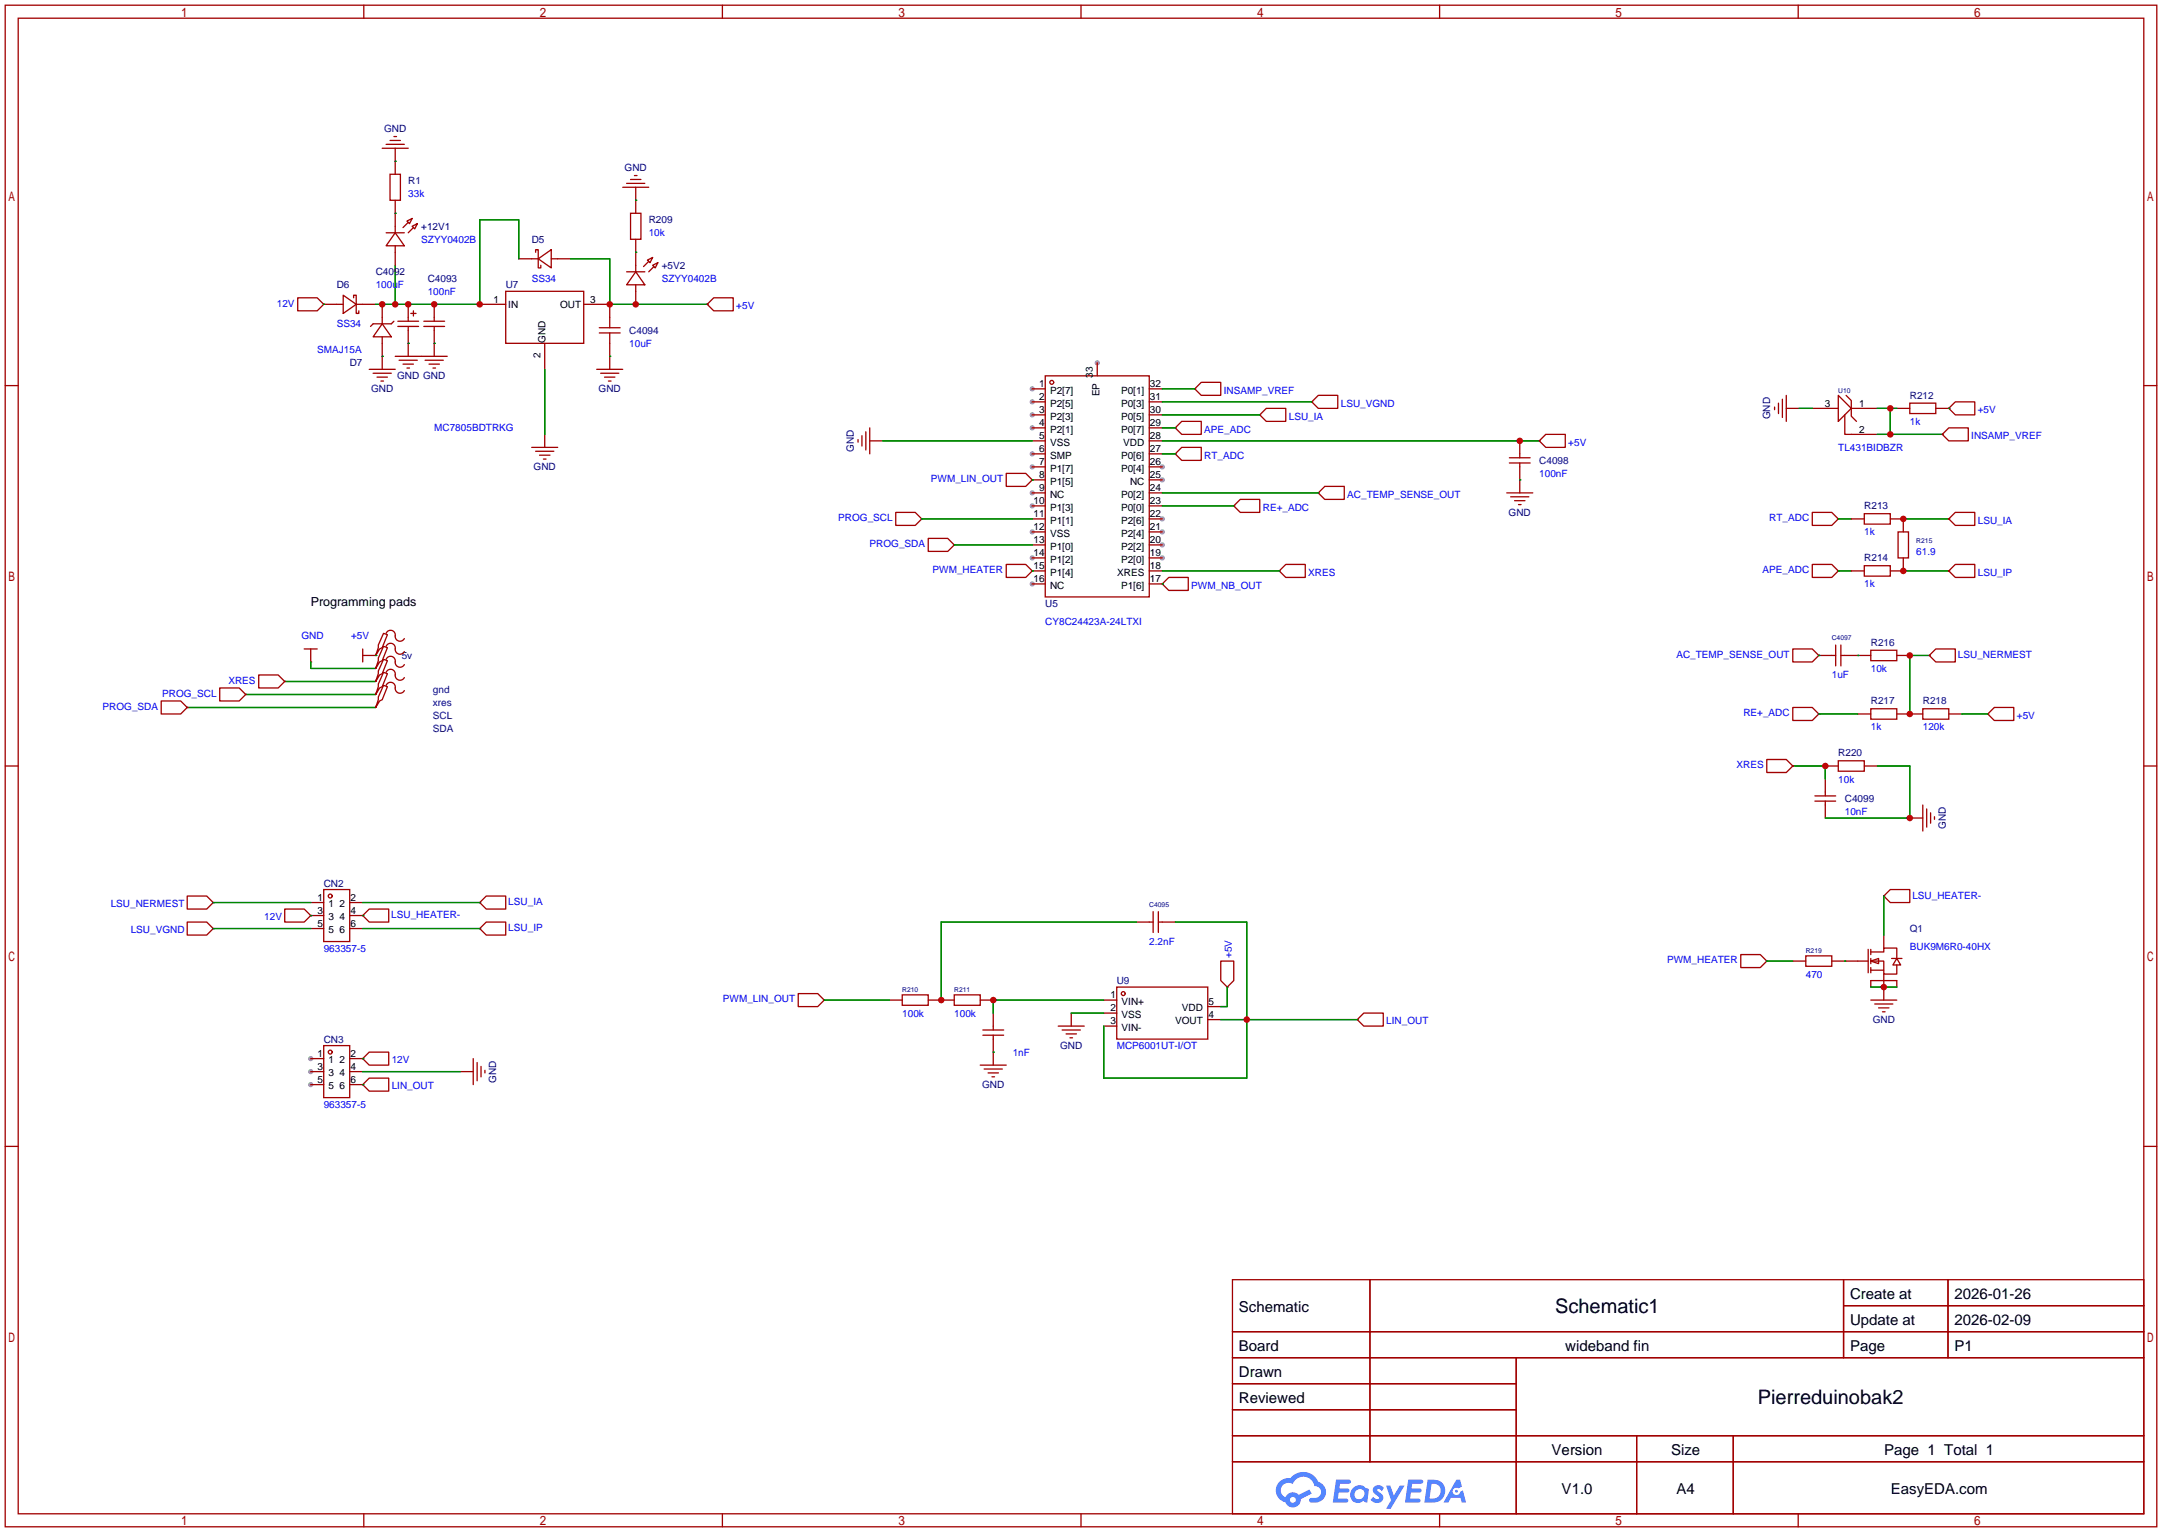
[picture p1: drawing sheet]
<svg xmlns="http://www.w3.org/2000/svg" width="422mm" height="299mm" viewBox="0 0 422 299" stroke-linecap="round" stroke-linejoin="round" font-family="sans-serif">
<g fill="#999">
<circle cx="201.7" cy="75.9" r=".51"/>
<circle cx="201.7" cy="78.5" r=".51"/>
<circle cx="201.7" cy="81" r=".51"/>
<circle cx="201.7" cy="83.6" r=".51"/>
<circle cx="201.7" cy="88.6" r=".51"/>
<circle cx="201.7" cy="91.2" r=".51"/>
<circle cx="201.7" cy="96.3" r=".51"/>
<circle cx="201.7" cy="98.8" r=".51"/>
<circle cx="201.7" cy="103.9" r=".51"/>
<circle cx="201.7" cy="109" r=".51"/>
<circle cx="201.7" cy="114" r=".51"/>
<circle cx="227.1" cy="109" r=".51"/>
<circle cx="227.1" cy="106.4" r=".51"/>
<circle cx="227.1" cy="103.9" r=".51"/>
<circle cx="227.1" cy="101.3" r=".51"/>
<circle cx="227.1" cy="93.7" r=".51"/>
<circle cx="227.1" cy="91.2" r=".51"/>
<circle cx="214.4" cy="70.9" r=".51"/>
<circle cx="60.7" cy="206.8" r=".51"/>
<circle cx="60.7" cy="209.3" r=".51"/>
<circle cx="60.7" cy="211.8" r=".51"/>
</g>
<g fill="none" stroke="#a10000" stroke-width=".25">
<path d="M1 1h420.4v297.2h-420.4zM3.6 3.6h415.2v292.1h-415.2zM71.1 1v2.6M141.1 1v2.6M211.2 1v2.6M281.3 1v2.6M351.3 1v2.6M1 75.3h2.6M418.8 75.3h2.6M1 149.6h2.6M418.8 149.6h2.6M1 223.9h2.6"/>
<path d="M418.8 223.9h2.6M240.8 249.9h178v45.8h-178zM267.7 249.9v35.6M360.2 249.9v15.3M360.2 255h58.6M380.6 249.9v15.3M240.8 260.1h178M240.8 265.2h178M240.8 270.3h55.4M240.8 275.3h55.4M296.2 265.2v30.5M71.1 295.7v2.5"/>
<path d="M141.1 295.7v2.5M211.2 295.7v2.5M240.8 280.4h178M240.8 285.5h178M281.3 295.7v2.5M319.8 280.4v15.3M338.6 280.4v15.3M351.3 295.7v2.5"/>
</g>
<g fill="#5487ff">
<path d="M268.5 290.3a1.3 1.3 0 0 1 1.9 .3l-.4 .6a.54 .54 0 0 0-1-.2l.2 .2a1.58 1.58 0 0 1 1 1.6 1.43 1.43 0 0 1-2.4 .1l.5-.6a.64 .64 0 0 0 .5 .5 .64 .64 0 0 0 .6-.3l-.1-.2a1.35 1.35 0 0 1-1-1.8z"/>
<path d="M270.8 290.2h.8l.7 1.9 1.2-1.9h.9l-2.7 4.5h-.9l1-1.7z"/>
<path d="M261 289h1.7a1.31 1.31 0 0 1 1.2 .2 .4 .4 0 0 1-.3 .6h-1.8l-.1 .9h1.6a.4 .4 0 0 1 .3 .4 .4 .4 0 0 1-.4 .4h-1.6l-.2 1.2h.8a1.23 1.23 0 0 1 1.2 .2 .39 .39 0 0 1-.4 .6h-2.6z"/>
<path d="M275.1 289h1.7a1.32 1.32 0 0 1 1.2 .2 .39 .39 0 0 1-.3 .6h-1.8l-.1 .9h1.6a.4 .4 0 0 1 .4 .4 .4 .4 0 0 1-.5 .4h-1.6l-.2 1.2h.8a1.23 1.23 0 0 1 1.2 .2 .39 .39 0 0 1-.4 .6h-2.6z"/>
<path d="M284.5 289h.8l.3 1.3-.6 .4a.75 .75 0 0 0-1.1 .3 .75 .75 0 0 0 .5 1 .75 .75 0 0 0 .9-.6l.5-.3 .6 2.4h-.8l-.3-1h-1.8l-.5 1h-1z"/>
<path d="M278.9 289l-.6 4.5h1.4a2.27 2.27 0 0 0 2.7-2.3 2.27 2.27 0 0 0-2.7-2.2zM279.7 289.8a1.5 1.5 0 0 1 1.8 1.5 1.5 1.5 0 0 1-1.9 1.4h-.3z"/>
<path d="M264.4 290.6a1.6 1.6 0 0 0-.4 2.3 1.6 1.6 0 0 0 2.3 .2l.8 .4 .3-2.5-.1-.3h-.5a1.58 1.58 0 0 0-2.4-.1zM265 291.1a.99 .99 0 0 1 1.6 .3 .99 .99 0 0 1-.9 1.4 .94 .94 0 0 1-1-.5 .94 .94 0 0 1 .3-1.2z"/>
<path d="M250 289.4a2.37 2.37 0 0 0 1.1 4 1.54 1.54 0 0 0 1.8 1 1.54 1.54 0 0 0 1.2-1.6l2.2-1.1-.5-.8-2.1 1.1a1.57 1.57 0 0 0-2.6 .4 1.5 1.5 0 0 1-.7-2.1 1.5 1.5 0 0 1 2.2-.5 2.23 2.23 0 0 1 2.3-1.4 2.23 2.23 0 0 1 1.9 1.8 1.16 1.16 0 0 1 1.3 1.1 1.16 1.16 0 0 1-1.1 1.3h-.7a.47 .47 0 0 0-.5 .3 .47 .47 0 0 0 .4 .6 2.17 2.17 0 0 0 2.5-1 2.17 2.17 0 0 0-.4-2.7l-.7-.4a3.2 3.2 0 0 0-5.5-.7l-1.1 .1zM252 292.9a.6 .6 0 0 1 1.2 0 .6 .6 0 0 1-1.2 0z"/>
<circle cx="284.6" cy="291.3" r=".28"/>
</g>
<g fill="none" stroke="#008700" stroke-width=".25">
<path d="M77.2 31.5h.1M124.2 39.1h.1M63.2 59.4h.1M77.2 41.7h.1M77.2 51.8v7.6M101.3 50.5v-7.6h-7.6v16.5h-20.3M111.5 50.5h7.6v8.9h19.1M124.2 49.3h.1M74.7 69.6h.1M79.8 67.1h.1M84.8 67.1h.1M106.4 72.1v12.7"/>
<path d="M119.1 69.6h.1M227.1 78.5h29.2M227.1 75.9h6.3M351.5 79.8h2.6M366.8 79.8h3.8M369.3 79.8v5M380.7 79.8h.1M172.5 86.1h29.2M201.7 93.7h.1M227.1 83.6h2.5M227.1 88.6h2.5M227.1 81h19"/>
<path d="M227.1 98.8h13.9M227.1 96.3h30.5M227.1 86.1h73.6M296.9 93.7h.1M366.8 84.8h12.7M180.1 101.3h21.6M186.4 106.4h15.3M201.7 111.5h.1M227.1 114h.1M227.1 111.5h22.8M359.2 111.5h2.5M359.2 101.3h2.5"/>
<path d="M371.9 111.5h8.8M371.9 101.3h8.8M36.6 138.2h36.8M48 135.6h25.4M55.6 133.1h17.8M60.7 129.3v1.3h12.7M73.4 128h.1M355.3 128h.1M355.3 139.4h7.7M363 128h.1M376.9 128h-3.8v11.4M383.3 139.4h5.1"/>
<path d="M350.3 149.6h6.3v2.5M366.8 149.6h6.3v10.2h-16.5M41.7 176.3h19M60.7 178.8h.1M70.9 178.8h.1M70.9 176.3h22.8M368 175v7.6M41.7 181.4h19M70.9 181.4h22.8M161 195.3h12.7M209.3 197.9h6.3M215.6 195.3h-21.5v2.6"/>
<path d="M222 180.1h-38.1v15.2M229.6 180.1h14v30.5h-28v-10.2M238.5 199.1h26.7M239.8 192.8v3.8h-1.3M345.2 187.7h5.1M360.4 187.7h.1M365.5 192.8h5.1M70.9 211.8h.1M70.9 206.8h.1M70.9 209.3h19M194.1 205.5h.1"/>
</g>
<g fill="none" stroke="#a10000" stroke-width=".25">
<path d="M74.7 29h5.1M75.4 28.2h3.6M76.2 34h2v5.1h-2zM76.2 27.4h2M77 26.7h.5M77.2 29v5M77.2 39.1v6.4M121.7 36.6h5M122.4 35.8h3.6M123.2 35.1h2M124 34.3h.5M124.2 36.6v5.1"/>
<path d="M58.2 58.2h3.8l1.2 1.2-1.2 1.3h-3.8zM63.2 59.4h.1M63.2 59.4h3.9M67.1 57.7l2.5 1.7-2.5 1.8zM69.1 58.2v-.5h.5v3.5h.5v-.5M69.6 59.4h3.8M74.7 59.4v3.8M75.4 45.5h3.6M77.2 45.5l1.8 2.5h-3.6zM77.2 48v3.8M79.5 43.2l1-.5-.5 1zM79.8 59.4v3.3"/>
<path d="M79.8 43.4l-1.1 1.1M80.5 44.2l1-.5-.5 1zM80.8 44.5l-1 1M84.8 59.4v3.3M93.7 59.4h5.1M98.8 56.9h15.2v10.2h-15.2zM101.3 50.5h3.9M104.6 49.3v-.5h.6v3.5h.5v-.5M105.2 50.5l2.5-1.7v3.5zM107.7 50.5h3.8M114 59.4h5.1v4.6M122.4 53.1h3.6"/>
<path d="M123.2 41.7h2v5h-2zM124.2 53.1l1.8 2.5h-3.6zM124.2 46.7v6.4M124.2 55.6v3.8M126.5 50.8l1-.5-.5 1zM126.7 51.1l-1 1M127.5 51.8l1-.5-.5 1zM127.8 52.1l-1.1 1M138.2 59.4h.1M139.4 58.2h3.9v2.5h-3.9l-1.2-1.3zM72.1 72.1h5.1M72.9 72.9h3.6"/>
<path d="M73.7 73.7h2M74.4 74.4h.5M74.7 63.2l1.8 2.6h-3.6zM74.7 65.8v6.3M77 62.7l-.5 .5h-3.6l-.5 .6M77.2 69.6h10.2M77.7 62.7h4.1M77.7 63.8h4.1M78 70.4h3.5M78.7 71.1h2.1M79.5 71.9h.5M79.8 63.8v5.8"/>
<path d="M80.3 61.2h1M80.8 60.7v1M82.8 62.7h4.1M82.8 63.8h4.1M83.1 70.4h3.5M83.8 71.1h2.1M84.6 71.9h.5M84.8 63.8v5.8M106.4 67.1v5M116.6 72.1h5.1M117.1 64h4.1M117.1 65h4.1"/>
<path d="M117.3 72.9h3.6M118.1 73.7h2M118.9 74.4h.5M119.1 65v7.1M201.7 75.9h2.5M201.7 78.5h2.5M204.2 73.4h20.3v43.2h-20.3zM214.4 70.9v2.5M224.5 75.9h2.6M224.5 78.5h2.6M233.4 75.9l1.3-1.2h3.8v2.5h-3.8zM233.4 75.9h.1"/>
<path d="M256.3 78.5l1.3-1.3h3.8v2.6h-3.8zM256.3 78.5h.1M346.7 79.5v.5M347.5 78.7v2.1M348.2 78v3.5M349 79.8h2.5M349 77.2v5.1M354.1 79.8h5.1M359.2 77.2l2.5 2.6-2.5 2.5zM360.7 77.2l1 1v3.1l1 1M361.7 79.8h5.1M370.6 79.8h2.5"/>
<path d="M373.1 78.7h5.1v2.1h-5.1zM378.2 79.8h2.5M380.7 79.8h.1M382 78.5h3.8v2.5h-3.8l-1.3-1.2zM103.9 87.4h5.1M104.6 88.1h3.6M105.4 88.9h2M106.2 89.7h.5M106.4 84.8v2.6M167.6 85.9v.5M168.4 85.1v2M169.2 84.3v3.6"/>
<path d="M169.9 86.1h2.6M169.9 83.6v5M196.6 92.5h3.8l1.3 1.2-1.3 1.3h-3.8zM201.7 93.7h.1M201.7 81h2.5M201.7 83.6h2.5M201.7 86.1h2.5M201.7 88.6h2.5M201.7 91.2h2.5M201.7 93.7h2.5M201.7 96.3h2.5M201.7 98.8h2.5"/>
<path d="M224.5 81h2.6M224.5 83.6h2.6M224.5 86.1h2.6M224.5 88.6h2.6M224.5 91.2h2.6M224.5 93.7h2.6M224.5 96.3h2.6M224.5 98.8h2.6M229.6 88.6h.1M229.6 83.6l1.3-1.3h3.8v2.5h-3.8zM229.6 83.6h.1M230.9 87.4h3.8v2.5h-3.8l-1.3-1.3z"/>
<path d="M241 98.8l1.3-1.3h3.8v2.6h-3.8zM241 98.8h.1M246.1 81l1.3-1.2h3.8v2.5h-3.8zM246.1 81h.1M257.6 96.3l1.2-1.3h3.8v2.5h-3.8zM257.6 96.3h.1M294.4 96.3h5.1M294.9 90.4h4.1M294.9 89.4h4.1M295.1 97h3.6M295.9 97.8h2M296.7 98.6h.5"/>
<path d="M296.9 86.1v3.3M296.9 90.4v5.9M300.7 86.1l1.3-1.3h3.8v2.6h-3.8zM300.7 86.1h.1M360.4 81v3.8h6.4M379.5 84.8h.1M380.7 83.6h3.9v2.5h-3.9l-1.2-1.3zM175 100.1h3.8l1.3 1.2-1.3 1.3h-3.8zM180.1 101.3h.1M181.4 105.2h3.8l1.2 1.2-1.2 1.3h-3.8zM186.4 106.4h.1M196.6 110.2h3.8l1.3 1.3-1.3 1.3h-3.8z"/>
<path d="M201.7 111.5h.1M201.7 101.3h2.5M201.7 103.9h2.5M201.7 106.4h2.5M201.7 109h2.5M201.7 111.5h2.5M201.7 114h2.5M224.5 101.3h2.6M224.5 103.9h2.6M224.5 106.4h2.6M224.5 109h2.6M224.5 111.5h2.6"/>
<path d="M224.5 114h2.6M227.1 114l1.2-1.2h3.9v2.5h-3.9zM227.1 114h.1M249.9 111.5l1.3-1.3h3.8v2.6h-3.8zM249.9 111.5h.1M354.1 100.1h3.8l1.3 1.2-1.3 1.3h-3.8zM354.1 110.2h3.8l1.3 1.3-1.3 1.3h-3.8zM359.2 101.3h.1M359.2 111.5h.1M361.7 101.3h2.5M361.7 111.5h2.5M364.2 100.3h5.1v2.1h-5.1z"/>
<path d="M364.2 110.5h5.1v2h-5.1zM369.3 101.3h2.6v2.6M370.8 103.9h2.1v5.1h-2.1zM371.9 109v2.5h-2.6M380.7 101.3h.1M380.7 111.5h.1M382 100.1h3.8v2.5h-3.8l-1.3-1.3zM382 110.2h3.8v2.6h-3.8l-1.3-1.3zM31.5 136.9h3.8l1.3 1.3-1.3 1.2h-3.8zM36.6 138.2h.1M42.9 134.4h3.8l1.3 1.2-1.3 1.3h-3.8zM48 135.6h.1"/>
<path d="M50.5 131.8h3.9l1.2 1.3-1.2 1.3h-3.9zM55.6 133.1h.1M59.4 126.7h2.6M60.7 129.3h.1M60.7 126.7v2.6M70.9 128h2.5M70.9 126.7v2.6M73.4 128h.1M73.4 127.8v.2M73.4 130.3v.3M73.4 132.8v.3M73.4 135.4v.2"/>
<path d="M73.4 137.9v.3M74.9 123.7l.8 .3-1 2.5-.5 .2-.8 1.3 .5-1.5v-.5zM74.9 126.2l.8 .3-1 2.5-.5 .3-.8 1.3 .5-1.6v-.5zM74.9 131.3l.8 .3-1 2.5-.5 .3-.8 1.2 .5-1.5v-.5zM74.9 128.8l.8 .2-1 2.6-.5 .2-.8 1.3 .5-1.5v-.5zM74.9 133.9l.8 .2-1 2.6-.5 .2-.8 1.3 .5-1.5v-.6zM75.4 123.7a.93 .93 0 0 1 1.2-.6 .93 .93 0 0 1 .6 1.1 .94 .94 0 0 0 .7 1 .94 .94 0 0 0 1.1-.5M75.4 126.2a.93 .93 0 0 1 1.2-.5 .93 .93 0 0 1 .6 1 .94 .94 0 0 0 .7 1 .94 .94 0 0 0 1.1-.4M75.4 131.3a.93 .93 0 0 1 1.2-.5 .93 .93 0 0 1 .6 1 .94 .94 0 0 0 .7 1 .94 .94 0 0 0 1.1-.5M75.4 128.8a.93 .93 0 0 1 1.2-.6 .93 .93 0 0 1 .6 1.1 .94 .94 0 0 0 .7 1 .94 .94 0 0 0 1.1-.5M75.4 133.9a.93 .93 0 0 1 1.2-.6 .93 .93 0 0 1 .6 1.1 .94 .94 0 0 0 .7 1 .94 .94 0 0 0 1.1-.5M350.3 126.7h3.8l1.2 1.3-1.2 1.3h-3.8z"/>
<path d="M350.3 138.2h3.8l1.2 1.2-1.2 1.3h-3.8zM355.3 128h.1M355.3 139.4h.1M355.3 128h3.3M358.6 126v4M359.7 128h5.8M359.7 126v4M363 139.4h2.5M365.5 127h5.1v2h-5.1zM365.5 138.4h5.1v2.1h-5.1zM370.6 128h2.5M370.6 139.4h5.1"/>
<path d="M375.7 138.4h5v2.1h-5zM376.9 128h.1M378.2 126.7h3.8v2.6h-3.8l-1.3-1.3zM380.7 139.4h2.6M388.4 139.4h.1M389.6 138.2h3.8v2.5h-3.8l-1.2-1.3zM345.2 148.3h3.8l1.3 1.3-1.3 1.3h-3.8zM350.3 149.6h.1M354.6 156.5h4M354.6 155.4h4M356.6 152.1v3.3M356.6 156.5v3.3"/>
<path d="M356.6 149.6h2.6M359.2 148.6h5v2h-5zM364.2 149.6h2.6M373.1 159.8h2.6M375.7 157.2v5.1M376.4 158v3.5M377.2 158.7v2.1M378 159.5v.5M36.6 175h3.8l1.3 1.3-1.3 1.2h-3.8zM41.7 176.3h.1M55.6 177.5h3.8l1.3 1.3-1.3 1.3h-3.8zM60.7 178.8h.1"/>
<path d="M60.7 176.3h2.5M60.7 178.8h2.5M63.2 173.7h5.1v10.2h-5.1zM68.3 176.3h2.6M68.3 178.8h2.6M70.9 178.8h.1M72.1 177.5h3.8v2.6h-3.8l-1.2-1.3zM93.7 176.3l1.3-1.3h3.8v2.5h-3.8zM93.7 176.3h.1M225.3 178.1v4M226.3 178.1v4M368 175h.1"/>
<path d="M369.3 173.7h3.8v2.6h-3.8l-1.3-1.3zM36.6 180.1h3.8l1.3 1.3-1.3 1.2h-3.8zM41.7 181.4h.1M60.7 181.4h2.5M68.3 181.4h2.6M93.7 181.4l1.3-1.3h3.8v2.5h-3.8zM93.7 181.4h.1M156 194.1h3.8l1.2 1.2-1.2 1.3h-3.8zM161 195.3h.1M173.7 195.3h2.6M176.3 194.3h5.1v2h-5.1zM181.4 195.3h5"/>
<path d="M186.4 194.3h5.1v2h-5.1zM191.5 195.3h2.6M194.1 197.9v3.3M209.3 197.9v2.5M215.6 195.3h2.6M215.6 197.9h2.6M218.2 192.8h17.8v10.1h-17.8zM222 180.1h3.3M226.3 180.1h3.3M236 199.1h2.5M236 196.6h2.5M238.5 187.7h2.5v3.8l-1.2 1.3-1.3-1.3z"/>
<path d="M239.8 192.8h.1M265.2 199.1l1.2-1.2h3.9v2.5h-3.9zM265.2 199.1h.1M340.1 186.4h3.8l1.3 1.3-1.3 1.3h-3.8zM345.2 187.7h.1M350.3 187.7h2.5M352.8 186.7h5.1v2h-5.1zM357.9 187.7h7.1M365 185.4v4.6M365.5 187.7l1.5-.5v1zM365.5 185.9h2.5v-.7h2.6v2M365.5 187.7h2.5v2.5h2.6v-1.7"/>
<path d="M365.5 195.3h5.1M365.5 189.5h2.5M365.5 185.4v1M365.5 187.2v1M365.5 189v1M365.5 192.8v-1.3h5.1v1.3M366.3 196.1h3.5M367 196.8h2.1M367.8 197.6h.5M368 182.6v2.6M368 190.2v5.1M369.6 187.2h2"/>
<path d="M370.6 187.2l.7 1.3h-1.5zM60.7 206.8h2.5M60.7 211.8h2.5M60.7 209.3h2.5M63.2 204.2h5.1v10.2h-5.1zM68.3 206.8h2.6M68.3 211.8h2.6M68.3 209.3h2.6M70.9 211.8h.1M70.9 206.8h.1M72.1 210.6h3.8v2.5h-3.8l-1.2-1.3zM72.1 205.5h3.8v2.5h-3.8l-1.2-1.2z"/>
<path d="M89.9 209.3h2.6M92.5 206.8v5M93.2 207.5v3.6M94 208.3v2M94.7 209v.5M191.5 208h5.1M192 202.2h4.1M192 201.2h4.1M192.3 208.8h3.5M193 209.5h2.1M193.8 210.3h.5M194.1 202.2v5.8"/>
<path d="M206.8 200.4h5M207.5 201.2h3.6M208.3 201.9h2M209 202.7h.5M215.6 200.4h2.6"/>
<circle cx="205.5" cy="74.7" r=".38"/>
<circle cx="64.5" cy="175" r=".38"/>
<circle cx="219.5" cy="194.1" r=".38"/>
<circle cx="64.5" cy="205.5" r=".38"/>
</g>
<g fill="#c00">
<circle cx="74.7" cy="59.4" r=".63"/>
<circle cx="77.2" cy="59.4" r=".63"/>
<circle cx="79.8" cy="59.4" r=".63"/>
<circle cx="84.8" cy="59.4" r=".63"/>
<circle cx="93.7" cy="59.4" r=".63"/>
<circle cx="119.1" cy="59.4" r=".63"/>
<circle cx="124.2" cy="59.4" r=".63"/>
<circle cx="183.9" cy="195.3" r=".63"/>
<circle cx="194.1" cy="195.3" r=".63"/>
<circle cx="369.3" cy="79.8" r=".63"/>
<circle cx="369.3" cy="84.8" r=".63"/>
<circle cx="371.9" cy="101.3" r=".63"/>
<circle cx="371.9" cy="111.5" r=".63"/>
<circle cx="373.1" cy="139.4" r=".63"/>
<circle cx="373.1" cy="128" r=".63"/>
<circle cx="368" cy="192.8" r=".63"/>
<circle cx="243.6" cy="199.1" r=".63"/>
<circle cx="296.9" cy="86.1" r=".63"/>
<circle cx="356.6" cy="149.6" r=".63"/>
<circle cx="373.1" cy="159.8" r=".63"/>
</g>
<g font-size="3.9">
<text x="303.8" y="256.4">Schematic1</text>
<text x="343.4" y="274.2">Pierreduinobak2</text>
</g>
<g font-size="2.9">
<text x="242.1" y="256.2">Schematic</text>
<text x="361.5" y="253.7">Create at</text>
<text x="381.9" y="253.7">2026-01-26</text>
<text x="242.1" y="263.9">Board</text>
<text x="305.8" y="263.9">wideband fin</text>
<text x="361.5" y="258.8">Update at</text>
<text x="361.5" y="263.9">Page</text>
<text x="381.9" y="258.8">2026-02-09</text>
<text x="381.9" y="263.9">P1</text>
<text x="242.1" y="268.9">Drawn</text>
<text x="242.1" y="274">Reviewed</text>
<text x="303.2" y="284.2">Version</text>
<text x="326.5" y="284.2">Size</text>
<text x="368.1" y="284.2">Page 1 Total 1</text>
<text x="305.1" y="291.8">V1.0</text>
<text x="327.5" y="291.8">A4</text>
<text x="369.4" y="291.8">EasyEDA.com</text>
</g>
<text font-size="2.4" x="60.7" y="118.4">Programming pads</text>
<g font-size="2" fill="#000080">
<text x="75" y="25.8">GND</text>
<text x="79.8" y="36">R1</text>
<text x="122" y="33.5">GND</text>
<text x="82.3" y="44.9">+12V1</text>
<text x="103.9" y="47.4">D5</text>
<text x="126.7" y="43.6">R209</text>
<text x="73.4" y="53.8">C4092</text>
<text x="129.3" y="52.5">+5V2</text>
<text x="65.8" y="56.3">D6</text>
<text x="83.6" y="55">C4093</text>
<text x="98.8" y="56.3">U7</text>
<text x="122.9" y="65.2">C4094</text>
<text x="68.3" y="71.6">D7</text>
<text x="72.5" y="76.6">GND</text>
<text x="77.6" y="74.1">GND GND</text>
<text x="117" y="76.6">GND</text>
<text x="373.1" y="77.9">R212</text>
<text x="345.9" y="81.9" transform="rotate(-90 345.9 81.9)">GND</text>
<text x="166.8" y="88.3" transform="rotate(-90 166.8 88.3)">GND</text>
<text x="104.3" y="91.9">GND</text>
<text x="300.7" y="90.6">C4098</text>
<text x="294.8" y="100.8">GND</text>
<text x="364.2" y="99.5">R213</text>
<text x="364.2" y="109.7">R214</text>
<text x="204.2" y="118.5">U5</text>
<text x="78.5" y="128.7">5v</text>
<text x="365.5" y="126.2">R216</text>
<text x="84.6" y="135.3">gnd</text>
<text x="84.6" y="137.8">xres</text>
<text x="365.5" y="137.6">R217</text>
<text x="375.7" y="137.6">R218</text>
<text x="84.6" y="140.4">SCL</text>
<text x="84.6" y="142.9">SDA</text>
<text x="359.2" y="147.8">R220</text>
<text x="360.4" y="156.6">C4099</text>
<text x="380.2" y="161.9" transform="rotate(-90 380.2 161.9)">GND</text>
<text x="63.2" y="173.2">CN2</text>
<text x="373.1" y="182">Q1</text>
<text x="218.2" y="192.2">U9</text>
<text x="63.2" y="203.6">CN3</text>
<text x="365.9" y="199.8">GND</text>
<text x="207.1" y="204.9">GND</text>
<text x="97" y="211.5" transform="rotate(-90 97 211.5)">GND</text>
<text x="191.9" y="212.5">GND</text>
</g>
<g font-size="2" fill="#00f">
<text x="79.8" y="38.5">33k</text>
<text x="82.3" y="47.4">SZYY0402B</text>
<text x="126.7" y="46.2">10k</text>
<text x="54.1" y="59.9">12V</text>
<text x="73.4" y="56.3">100uF</text>
<text x="83.6" y="57.6">100nF</text>
<text x="103.9" y="55">SS34</text>
<text x="129.3" y="55">SZYY0402B</text>
<text x="65.8" y="63.9">SS34</text>
<text x="143.8" y="60.4">+5V</text>
<text x="62" y="69">SMAJ15A</text>
<text x="122.9" y="67.7">10uF</text>
<text x="239.1" y="76.9">INSAMP_VREF</text>
<text x="251.8" y="81.9">LSU_IA</text>
<text x="262" y="79.4">LSU_VGND</text>
<text x="373.1" y="83">1k</text>
<text x="386.4" y="80.7">+5V</text>
<text x="84.8" y="84.3">MC7805BDTRKG</text>
<text x="235.3" y="89.6">RT_ADC</text>
<text x="235.3" y="84.5">APE_ADC</text>
<text x="306.4" y="87">+5V</text>
<text x="359.2" y="88.1">TL431BIDBZR</text>
<text x="385.1" y="85.8">INSAMP_VREF</text>
<text x="181.9" y="94.2">PWM_LIN_OUT</text>
<text x="300.7" y="93.1">100nF</text>
<text x="163.8" y="101.8">PROG_SCL</text>
<text x="246.7" y="99.7">RE+_ADC</text>
<text x="263.2" y="97.2">AC_TEMP_SENSE_OUT</text>
<text x="345.7" y="101.8">RT_ADC</text>
<text x="169.9" y="106.9">PROG_SDA</text>
<text x="364.2" y="104.6">1k</text>
<text x="386.4" y="102.3">LSU_IA</text>
<text x="182.2" y="112">PWM_HEATER</text>
<text x="255.6" y="112.4">XRES</text>
<text x="344.4" y="112">APE_ADC</text>
<text x="374.4" y="108.4">61.9</text>
<text x="386.4" y="112.4">LSU_IP</text>
<text x="232.7" y="115">PWM_NB_OUT</text>
<text x="364.2" y="114.7">1k</text>
<text x="58.9" y="124.9">GND</text>
<text x="68.6" y="124.9">+5V</text>
<text x="204.2" y="122.1">CY8C24423A-24LTXI</text>
<text x="327.5" y="128.5">AC_TEMP_SENSE_OUT</text>
<text x="365.5" y="131.2">10k</text>
<text x="382.5" y="128.5">LSU_NERMEST</text>
<text x="31.7" y="136.1">PROG_SCL</text>
<text x="44.6" y="133.5">XRES</text>
<text x="357.9" y="132.5">1uF</text>
<text x="20" y="138.6">PROG_SDA</text>
<text x="340.6" y="139.9">RE+_ADC</text>
<text x="365.5" y="142.7">1k</text>
<text x="375.7" y="142.7">120k</text>
<text x="394" y="140.4">+5V</text>
<text x="339.3" y="150.1">XRES</text>
<text x="359.2" y="152.8">10k</text>
<text x="360.4" y="159.2">10nF</text>
<text x="21.6" y="177.2">LSU_NERMEST</text>
<text x="51.6" y="179.7">12V</text>
<text x="76.5" y="179.3">LSU_HEATER-</text>
<text x="99.3" y="176.8">LSU_IA</text>
<text x="373.6" y="175.5">LSU_HEATER-</text>
<text x="25.5" y="182.2">LSU_VGND</text>
<text x="63.2" y="185.9">963357-5</text>
<text x="99.3" y="181.8">LSU_IP</text>
<text x="224.5" y="184.6">2.2nF</text>
<text x="373.1" y="185.6">BUK9M6R0-40HX</text>
<text x="240.7" y="187.1" transform="rotate(-90 240.7 187.1)">+5V</text>
<text x="325.7" y="188.2">PWM_HEATER</text>
<text x="352.8" y="190.9">470</text>
<text x="141.2" y="195.8">PWM_LIN_OUT</text>
<text x="176.3" y="198.6">100k</text>
<text x="186.4" y="198.6">100k</text>
<text x="270.8" y="200.1">LIN_OUT</text>
<text x="76.5" y="207.7">12V</text>
<text x="197.9" y="206.2">1nF</text>
<text x="218.2" y="204.9">MCP6001UT-I/OT</text>
<text x="76.5" y="212.8">LIN_OUT</text>
<text x="63.2" y="216.3">963357-5</text>
</g>
<g font-size="2">
<text x="96.4" y="59.1">1</text>
<text x="115.3" y="59.1">3</text>
<text x="99.3" y="60.1">IN</text>
<text x="109.4" y="60.1">OUT</text>
<text x="105.6" y="69.9" transform="rotate(-90 105.6 69.9)">2</text>
<text x="106.6" y="67" transform="rotate(-90 106.6 67)">GND</text>
<text x="203" y="75.6">1</text>
<text x="205.2" y="76.9">P2[7]</text>
<text x="213.5" y="73.8" transform="rotate(-90 213.5 73.8)">33</text>
<text x="214.8" y="77.4" transform="rotate(-90 214.8 77.4)">EP</text>
<text x="219" y="76.9">P0[1]</text>
<text x="224.7" y="75.6">32</text>
<text x="203" y="78.1">2</text>
<text x="203" y="80.7">3</text>
<text x="203" y="83.2">4</text>
<text x="205.2" y="79.4">P2[5]</text>
<text x="205.2" y="81.9">P2[3]</text>
<text x="219" y="81.9">P0[5]</text>
<text x="219" y="79.4">P0[3]</text>
<text x="224.7" y="83.2">29</text>
<text x="224.7" y="80.7">30</text>
<text x="224.7" y="78.1">31</text>
<text x="356.5" y="79.4">3</text>
<text x="363.2" y="79.4">1</text>
<text x="203" y="85.8">5</text>
<text x="203" y="88.3">6</text>
<text x="205.2" y="84.5">P2[1]</text>
<text x="205.2" y="87">VSS</text>
<text x="205.2" y="89.6">SMP</text>
<text x="219" y="89.6">P0[6]</text>
<text x="219" y="84.5">P0[7]</text>
<text x="219.5" y="87">VDD</text>
<text x="224.7" y="88.3">27</text>
<text x="224.7" y="85.8">28</text>
<text x="363.2" y="84.5">2</text>
<text x="203" y="90.8">7</text>
<text x="203" y="93.4">8</text>
<text x="203" y="95.9">9</text>
<text x="205.2" y="92.1">P1[7]</text>
<text x="205.2" y="94.6">P1[5]</text>
<text x="219" y="92.1">P0[4]</text>
<text x="220.8" y="94.6">NC</text>
<text x="224.7" y="95.9">24</text>
<text x="224.7" y="93.4">25</text>
<text x="224.7" y="90.8">26</text>
<text x="201.9" y="98.5">10</text>
<text x="201.9" y="101">11</text>
<text x="205.2" y="97.2">NC</text>
<text x="205.2" y="99.7">P1[3]</text>
<text x="219" y="99.7">P0[0]</text>
<text x="219" y="97.2">P0[2]</text>
<text x="224.7" y="101">22</text>
<text x="224.7" y="98.5">23</text>
<text x="201.9" y="103.5">12</text>
<text x="201.9" y="106.1">13</text>
<text x="205.2" y="102.3">P1[1]</text>
<text x="205.2" y="104.8">VSS</text>
<text x="205.2" y="107.3">P1[0]</text>
<text x="219" y="107.3">P2[2]</text>
<text x="219" y="104.8">P2[4]</text>
<text x="219" y="102.3">P2[6]</text>
<text x="224.7" y="106.1">20</text>
<text x="224.7" y="103.5">21</text>
<text x="201.9" y="108.6">14</text>
<text x="201.9" y="111.2">15</text>
<text x="201.9" y="113.7">16</text>
<text x="205.2" y="109.9">P1[2]</text>
<text x="205.2" y="112.4">P1[4]</text>
<text x="218.3" y="112.4">XRES</text>
<text x="219" y="109.9">P2[0]</text>
<text x="224.7" y="113.7">17</text>
<text x="224.7" y="111.2">18</text>
<text x="224.7" y="108.6">19</text>
<text x="205.2" y="115">NC</text>
<text x="219" y="115">P1[6]</text>
<text x="62" y="175.9">1</text>
<text x="62" y="178.5">3</text>
<text x="64.2" y="177.2">1</text>
<text x="64.2" y="179.7">3</text>
<text x="66.3" y="179.7">4</text>
<text x="66.3" y="177.2">2</text>
<text x="68.5" y="178.5">4</text>
<text x="68.5" y="175.9">2</text>
<text x="62" y="181">5</text>
<text x="64.2" y="182.3">5</text>
<text x="66.3" y="182.3">6</text>
<text x="68.5" y="181">6</text>
<text x="217" y="195">1</text>
<text x="217" y="197.5">2</text>
<text x="219.1" y="196.2">VIN+</text>
<text x="230.9" y="197.5">VDD</text>
<text x="236.1" y="196.2">5</text>
<text x="217" y="200.1">3</text>
<text x="219.1" y="198.8">VSS</text>
<text x="219.1" y="201.3">VIN-</text>
<text x="229.6" y="200.1">VOUT</text>
<text x="236.1" y="198.8">4</text>
<text x="62" y="206.4">1</text>
<text x="62" y="208.9">3</text>
<text x="64.2" y="207.7">1</text>
<text x="66.3" y="207.7">2</text>
<text x="68.5" y="208.9">4</text>
<text x="68.5" y="206.4">2</text>
<text x="62" y="211.5">5</text>
<text x="64.2" y="210.2">3</text>
<text x="64.2" y="212.8">5</text>
<text x="66.3" y="212.8">6</text>
<text x="66.3" y="210.2">4</text>
<text x="68.5" y="211.5">6</text>
</g>
<g font-size="1.3" fill="#000080">
<text x="359.2" y="76.8">U10</text>
<text x="374.4" y="106">R215</text>
<text x="357.9" y="125.1">C4097</text>
<text x="224.5" y="177.2">C4095</text>
<text x="352.8" y="186">R219</text>
<text x="176.3" y="193.7">R210</text>
<text x="186.4" y="193.7">R211</text>
</g>
</svg>
